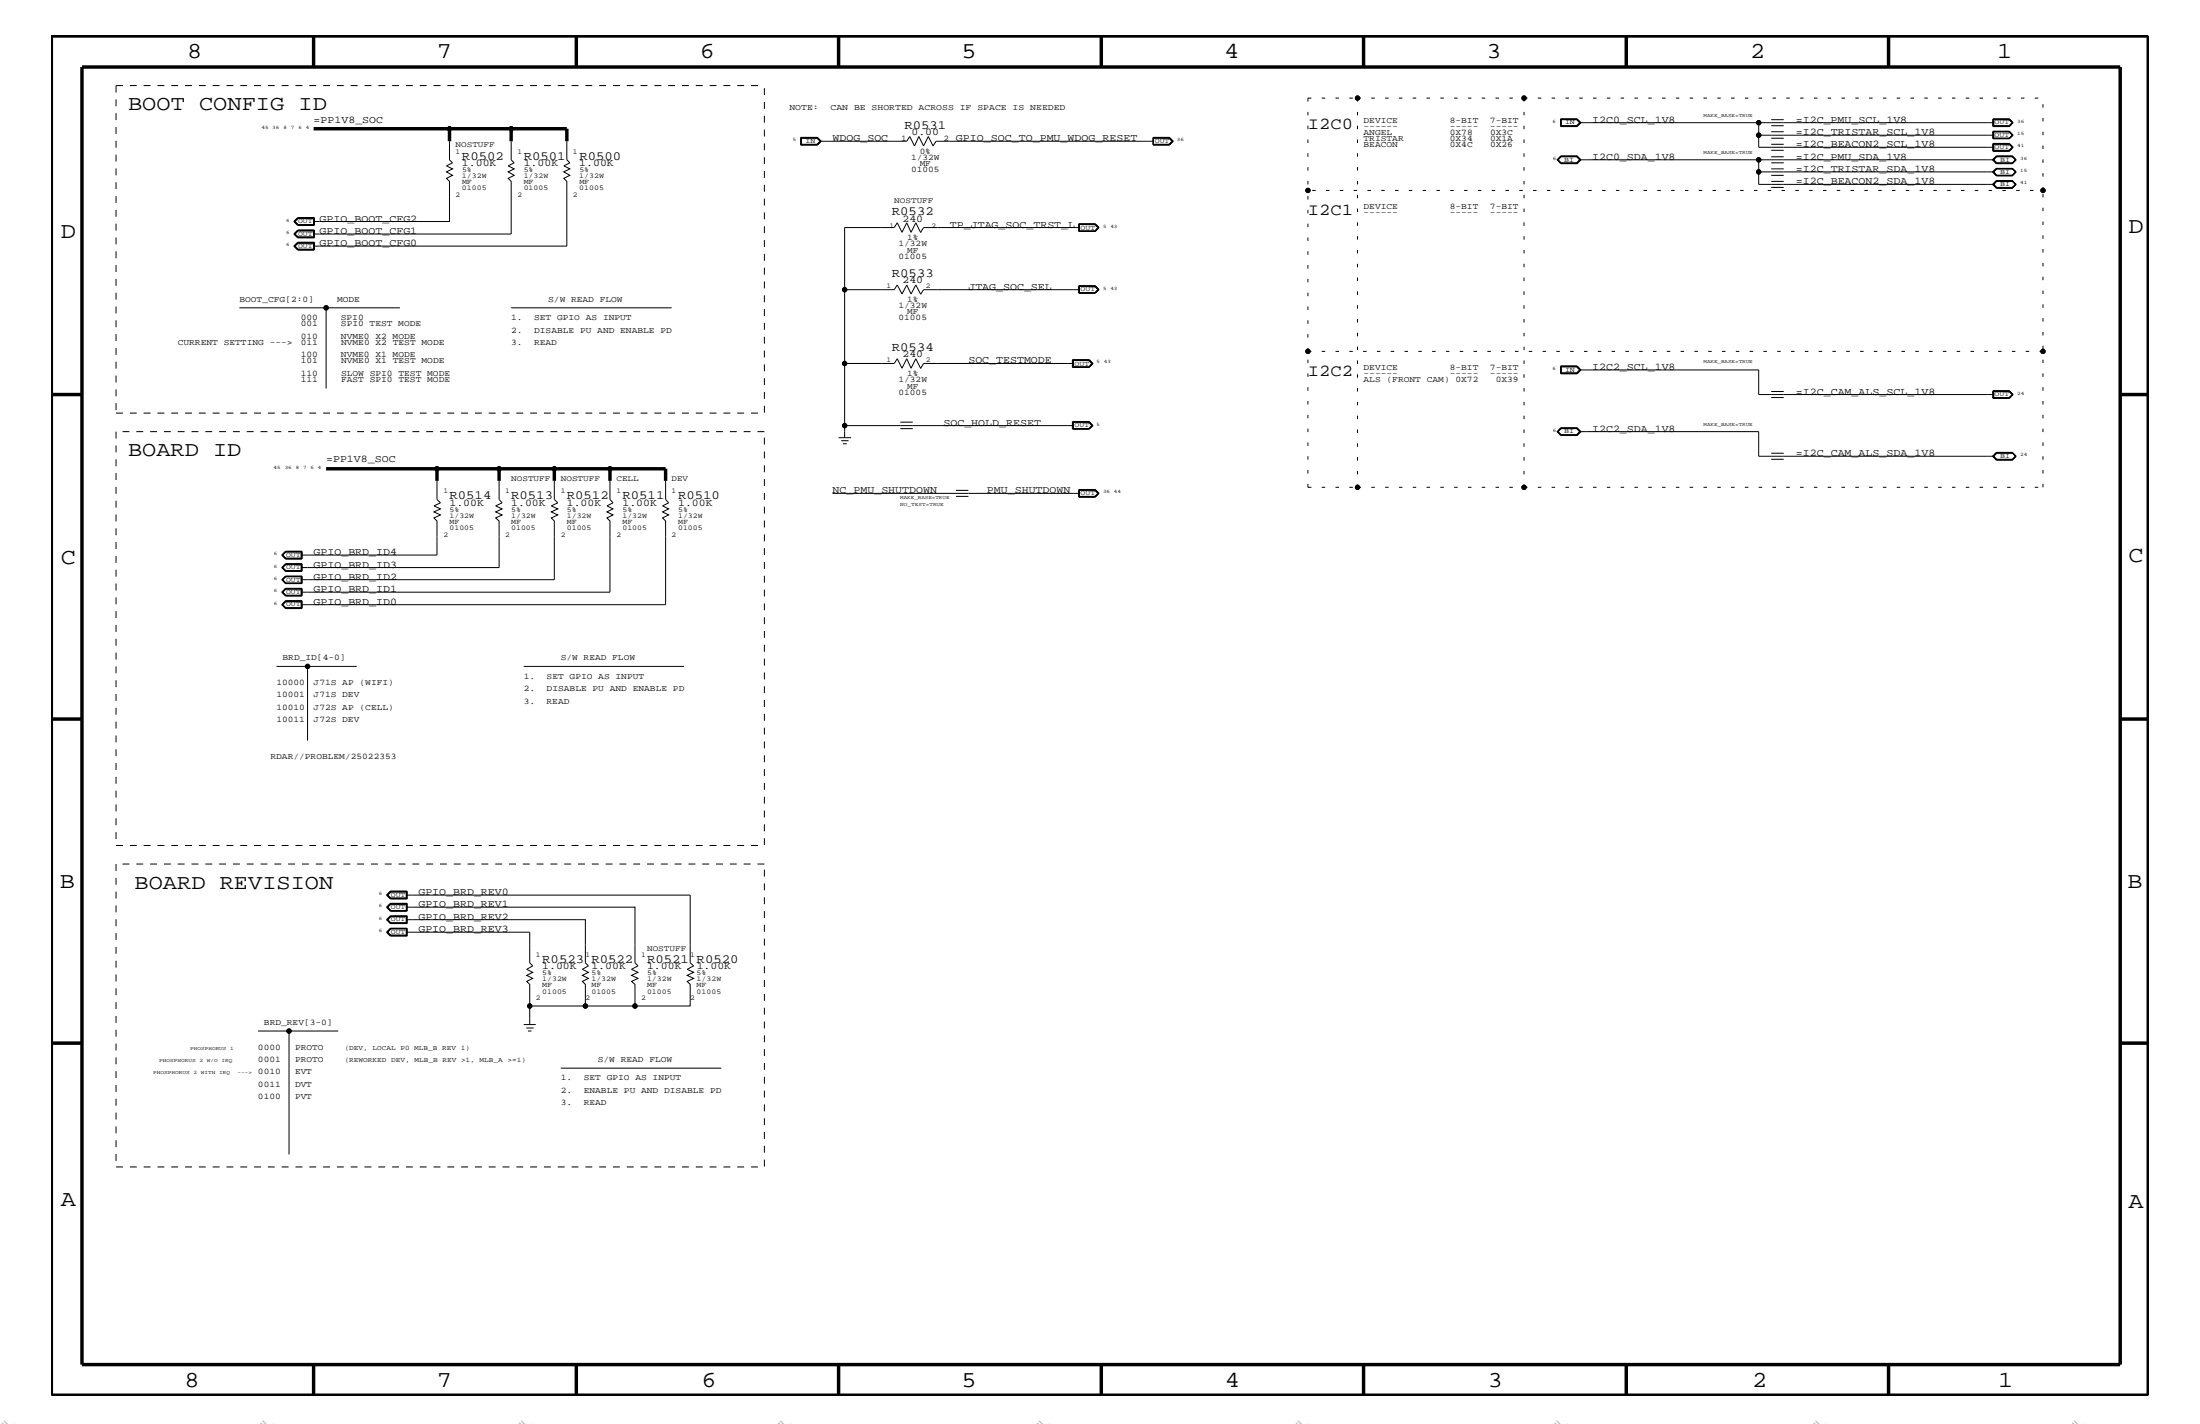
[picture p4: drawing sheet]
<svg xmlns="http://www.w3.org/2000/svg" width="432mm" height="279mm" viewBox="0 0 432 279" stroke-linecap="round" stroke-linejoin="round" font-family="sans-serif">
<g fill="none" stroke="#000" stroke-width=".2">
<path d="M88.2 27.7v3.7l.6 .5-1.2 .6 1.2 .6-1.2 .6 1.2 .7-1.2 .6 .6 .6v7.9h-26.6M100.3 27.7v3.7l.6 .5-1.2 .6 1.2 .6-1.2 .6 1.2 .7-1.2 .6 .6 .6v10.3h-38.7M111.3 27.7v3.7l.5 .5-1.1 .6 1.1 .6-1.1 .6 1.1 .7-1.1 .6 .6 .6v12.7h-49.7M157.1 27h3.3l.8 .7-.8 .8h-3.3zM157.2 27h3.2l.7 .7-.7 .7h-3.2zM157.3 27.1h3.1l.6 .6M157.3 27v1.4M160.4 27l.6 .7-.6 .7M161 27.7l-.6 .6h-3.1M161 27.7h17l.6-.9 .9 1.8 .8-1.8 1 1.8 .9-1.8 .9 1.8 .6-.9h42.7M226.3 27h3.2l.8 .7-.8 .8h-3.2zM226.3 27h3.2l.7 .7-.7 .7h-3.2"/>
<path d="M226.4 27.1h3l.6 .6-.6 .6h-3M226.4 27v1.4M229.4 27l.7 .7-.7 .7M306.3 30.6h3.2l.8 .8-.8 .7h-3.2l-.7-.7zM306.3 23.4h3.2l.7 .7-.7 .7h-3.2M306.3 23.3h3.2l.8 .8-.8 .7h-3.2zM306.4 30.7h3.1l.6 .7-.6 .6h-3.1M306.4 30.7h3.1l.7 .7-.7 .6h-3.1M306.4 30.7l-.8 .7 .8 .6M306.4 30.7l-.7 .7 .7 .6M306.4 23.5h3.1l.5 .6M306.4 23.4v1.4"/>
<path d="M309.5 23.4l.6 .7-.6 .7M310 31.4l-.5 .5h-3.1l-.6-.5 .6-.6h3.1l.5 .6h81.3M310 24.1l-.5 .6h-3.1M310 24.1h81.3M345.2 26.5h46.1M345.2 33.7h46.1M345.2 24.1v4.8h46.1M345.2 31.4v4.8h46.1M347.6 28.3h2.5M347.6 27.1h2.5M347.6 24.7h2.5M347.6 23.5h2.5"/>
<path d="M347.6 25.9h2.5M347.6 34.4h2.5M347.6 33.1h2.5M347.6 31.9h2.5M347.6 30.8h2.5M347.6 29.5h2.5M347.6 36.8h2.5M347.6 35.6h2.5M391.1 31.4l.7-.8h3.2l.7 .8-.7 .7h-3.2zM391.1 36.2l.7-.8h3.2l.7 .8-.7 .7h-3.2zM391.2 23.3h3.2l.7 .8-.7 .7h-3.2zM391.2 28.1h3.2l.7 .8-.7 .8h-3.2z"/>
<path d="M391.2 24.8h3.2M391.2 23.4h3.2M391.2 28.2h3.2M391.2 33.7l.6-.6h3.2l.6 .6-.6 .7h-3.2zM391.2 25.9h3.2l.6 .6-.6 .6h-3.2zM391.2 23.4v1.4M391.2 28.2v1.4h3.2l.6-.7M391.3 31.4l.6-.6h3.1l.6 .6-.6 .5h-3.1zM391.3 33.7l.6-.6h3.1l.6 .6-.6 .7h-3.1zM391.3 28.3h3l.7 .6-.7 .6h-3zM391.3 23.5h3l.7 .6-.7 .6h-3zM391.3 25.9v1.2"/>
<path d="M391.8 30.7h3.2l.6 .7-.6 .6h-3.2M391.8 30.7l-.6 .7 .6 .6M391.8 33h3.2l.6 .7M391.8 33h3.2l.7 .7-.7 .8h-3.2M391.8 33l-.7 .7 .7 .8M391.8 33l-.6 .7 .6 .8M391.8 35.5h3.2l.6 .7-.6 .7h-3.2M391.8 35.5l-.6 .7 .6 .7M391.9 35.6h3.1l.6 .6-.6 .6h-3.1l-.6-.6zM394.3 25.9l.7 .6M394.4 25.8h-3.2v1.4h3.2M394.4 23.4l.7 .7-.7 .7"/>
<path d="M394.4 23.4l.6 .7M394.4 25.8l.7 .7-.7 .7M394.4 28.2l.7 .7-.7 .8M394.4 28.2l.6 .7M395 24.1l-.6 .7M395 26.5l-.7 .6M395.6 33.7l-.6 .8h-3.2M57.7 48.3l.7-.8h3.3v1.6h-3.3zM57.9 43.5l.6-.6h3.1v1.2h-3.1zM58.4 42.7h3.3v1.5h-3.3l-.7-.7zM58.4 45.2h3.3v1.5h-3.3l-.7-.8zM58.5 46.5l-.6-.6 .6-.6h3.1v1.2"/>
<path d="M58.5 47.7l-.6 .6 .6 .6h3.1v-1.2M58.5 42.8h3.1v1.3h-3.1M58.5 45.2l-.8 .7 .8 .7h3.1v-1.4M58.5 49.1l-.8-.8 .8-.7h3.1v1.5M58.5 42.8l-.8 .7 .8 .6M58.5 42.8l-.7 .7 .7 .6M58.5 46.5h3.1M58.5 47.7l-.7 .6 .7 .7h3.1M58.5 47.7h3.1M61.6 45.2h-3.1l-.7 .7 .7 .6M180.7 57.7l-1-1.8-.9 1.8-.8-1.8-1 1.8-.9-1.8-.6 .9h-9.7v14.5M180.7 45.6l-1-1.9-.9 1.9-.8-1.9-1 1.9-.9-1.9-.6 .9h-9.7v12.2"/>
<path d="M211.8 43.9h3.2l.7 .7-.7 .8h-3.2zM211.8 44h3.2l.6 .6-.6 .8M211.8 44.1h3.2l.6 .5-.6 .7h-3.2zM211.8 56.2h3.2l.6 .6-.6 .6h-3.2zM211.8 44.6h-30.5l-.6 1.1M211.8 56.8h-30.5l-.6 1M214.9 44.1l.6 .5-.6 .7M214.9 56.2l.6 .6-.6 .6M215 56.1h-3.2v1.4h3.2M215 56.1l.7 .7-.7 .7M215 56.1l.6 .7-.6 .7M47 60.4h31.5"/>
<path d="M64 60.4v15.8M100.3 60.4h31.5M180.7 72.2l-1-1.8-.9 1.8-.8-1.8-1 1.8-.9-1.8-.6 .9h-9.7v12.2M210.5 70.6h3.3l.7 .7-.7 .8h-3.3zM210.6 72.1v-1.5h3.2l.7 .7-.7 .8M210.7 71.3h-29.4l-.6 1M213.7 70.7h-3v1.3h3M213.7 70.7l.7 .6-.7 .7M213.7 70.7l.6 .6-.6 .7M306.3 71.8h3.2l.8 .8-.8 .7h-3.2zM306.4 72h3.1l.5 .6M306.4 71.9h3.1l.6 .7-.6 .6h-3.1z"/>
<path d="M309.5 71.8l.7 .8-.7 .7h-3.2M310 72.6l-.5 .6M310 72.6h35.2v4.8h46.1M347.6 78h2.5M347.6 76.8h2.5M391.2 76.7h3.2l.7 .7-.7 .8h-3.2zM391.2 78.1h3.2M391.2 76.7h3.2M391.2 76.7v1.4M391.3 76.8h3l.7 .6-.7 .6h-3zM394.4 76.7l.7 .7-.7 .7M394.4 76.7l.6 .7"/>
<path d="M395 77.4l-.6 .7M85.8 94.3v3.7l.6 .7-1.2 .6 1.2 .6-1.2 .5 1.2 .6-1.2 .6 .6 .6v6.7h-26.7M98 94.3v3.7l.6 .7-1.3 .6 1.3 .6-1.3 .5 1.3 .6-1.3 .6 .7 .6v9.2h-38.9M108.8 94.3v3.7l.7 .7-1.3 .6 1.3 .6-1.3 .5 1.3 .6-1.3 .6 .6 .6v11.5h-49.7M119.7 94.3v3.7l.6 .7-1.2 .6 1.2 .6-1.2 .5 1.2 .6-1.2 .6 .6 .6v14h-60.6M130.6 94.3v3.7l.6 .7-1.2 .6 1.2 .6-1.2 .5 1.2 .6-1.2 .6 .6 .6v16.4h-71.5M163.4 96.8h48.4M164.6 85.9h2.4M165.1 86.5h1.4M165.4 87.1h.8M176.7 84.1h2.5M176.7 82.8h2.5"/>
<path d="M187.6 97.4h2.5M187.6 96.2h2.5M210.6 82.7v1.5M210.7 83.5h-44.9v2.4M211.8 96h3.2l.7 .8-.7 .8h-3.2zM211.8 97.5h3.2M211.8 96.1h3.2M211.8 96.1v1.4M211.8 96.2h3.1l.6 .6-.6 .6h-3.1M213.7 82.8h-3v1.3h3M213.7 82.8l.7 .7-.7 .6M213.7 82.8l.6 .7-.6 .6"/>
<path d="M213.8 82.7h-3.3v1.5h3.3M213.8 82.7l.7 .8-.7 .7M215 96.1l.6 .7-.6 .7M306.3 83.9h3.2l.8 .8-.8 .8h-3.2l-.7-.8zM306.4 84h3.1l.6 .7-.6 .7h-3.1M306.4 84h3.1l.7 .7-.7 .7h-3.1M306.4 84l-.8 .7 .8 .7M306.4 84l-.7 .7 .7 .7M310 84.7l-.5 .6h-3.1l-.6-.6 .6-.6h3.1l.5 .6h35.2v4.8h46.1M347.6 90.1h2.5M347.6 88.9h2.5M391.1 89.5l.7-.7h3.2l.7 .7-.7 .8h-3.2z"/>
<path d="M391.8 88.8h3.2l.6 .7-.6 .7h-3.2M391.8 88.8l-.6 .7 .6 .7M391.9 88.9h3.1l.6 .6-.6 .6h-3.1l-.6-.6zM55.3 108.9l.7-.8h3.3v1.6h-3.3zM55.3 111.4l.7-.8h3.3v1.5h-3.3zM55.3 116.2l.7-.8h3.3v1.6h-3.3zM55.5 116.2l.6-.6h3v1.2h-3zM55.5 118.6l.6-.5h3v1.1h-3zM55.5 111.4l.6-.6h3v1.2h-3zM55.5 108.9l.6-.6h3v1.2h-3zM55.5 113.7l.5-.6h3.2v1.3h-3.2zM56 113.1l-.7 .6 .7 .8"/>
<path d="M56 113.1h3.3v1.4h-3.3M56 117.9h3.3v1.5h-3.3l-.7-.8zM56 113.1l-.6 .6 .6 .8M56 108.2l-.5 .7 .5 .7h3.2v-1.4M56 119.3l-.5-.7 .5-.6h3.2v1.3M56 116.9h3.3M56 115.5h3.3M56 115.5l-.6 .7 .6 .7M56 115.5l-.5 .7 .5 .7M56 119.3h3.3M56 117.9l-.6 .7 .6 .7M56 112h3.3"/>
<path d="M56 110.7h3.3M56 110.7l-.6 .7 .6 .6M56 110.7l-.5 .7 .5 .6M56 108.2h3.3M56 108.2l-.6 .7 .6 .8M56.1 113.1l-.6 .6 .6 .7M59.1 113.1v1.3M59.2 110.7v1.3M59.2 115.5v1.4M54.3 130.8h15.7M60.4 130.8v14.5M102.8 130.8h31.5"/>
<path d="M75.9 175.6l.7-.7h3.3v1.5h-3.3zM75.9 178l.7-.8h3.3v1.6h-3.3zM76 175.6l.7-.7h3.1v1.3h-3.1zM76.6 174.9l-.7 .7 .7 .7h3.2v-1.4M76.6 178.8l-.7-.8 .7-.7h3.2v1.5M76.7 177.4l-.6 .6 .6 .7M76.7 179.8l-.7 .7 .7 .6M76.7 177.4h3.1v1.3h-3.1M76.7 177.4l-.7 .6 .7 .7M79.8 179.9h-3.1l-.6 .6 .6 .5h3.1M79.8 175h-3.1l-.6 .6 .6 .6M79.8 175.6h55.7v13.3l.6 .6-1.2 .7 1.2 .6-1.2 .6 1.2 .6-1.2 .6 .6 .6v4.2h-10.9v-4.2l-.6-.6 1.2-.6-1.2-.6 1.2-.6-1.2-.6 1.2-.7-.6-.6v-10.9h-44.8"/>
<path d="M79.8 179.8v1.3M75.9 180.5l.7-.8h3.3v1.5h-3.3zM75.9 180.5l.7-.7h3.2v1.3h-3.2zM76.6 182.1h3.3v1.6h-3.3l-.7-.8zM76.6 182.1l-.7 .8 .7 .7h3.2v-1.5M76.7 182.2l-.6 .7 .6 .6M76.7 182.2h3.1v1.3h-3.1M76.7 182.2l-.7 .7 .7 .6M79.8 180.5h35.1v8.4l.6 .6-1.2 .7 1.2 .6-1.2 .6 1.2 .6-1.2 .6 .6 .6v4.2h-10.9v-4.2l-.6-.6 1.2-.6-1.2-.6 1.2-.6-1.2-.6 1.2-.7-.6-.6v-6h-24.2M104 197.4v3.6M114.9 197.4h9.7M50.6 202.3h15.8"/>
<path d="M56.7 202.3v24.2M102.8 201h2.4M103.3 201.7h1.4M103.6 202.3h.7M110.1 209.6h31.5"/>
<circle cx="266.4" cy="19.2" r=".42"/>
<circle cx="299.1" cy="19.2" r=".42"/>
<circle cx="88.2" cy="25.3" r=".42"/>
<circle cx="100.3" cy="25.3" r=".42"/>
<circle cx="256.7" cy="37.4" r=".42"/>
<circle cx="345.2" cy="24.1" r=".42"/>
<circle cx="345.2" cy="31.4" r=".42"/>
<circle cx="345.2" cy="26.5" r=".42"/>
<circle cx="345.2" cy="33.7" r=".42"/>
<circle cx="401" cy="37.4" r=".42"/>
<circle cx="165.8" cy="56.8" r=".42"/>
<circle cx="64" cy="60.4" r=".42"/>
<circle cx="165.8" cy="71.3" r=".42"/>
<circle cx="256.7" cy="68.9" r=".42"/>
<circle cx="401" cy="68.9" r=".42"/>
<circle cx="85.8" cy="92" r=".42"/>
<circle cx="98" cy="92" r=".42"/>
<circle cx="108.8" cy="92" r=".42"/>
<circle cx="119.7" cy="92" r=".42"/>
<circle cx="165.8" cy="83.5" r=".42"/>
<circle cx="266.4" cy="95.6" r=".42"/>
<circle cx="299.1" cy="95.6" r=".42"/>
<circle cx="60.4" cy="130.8" r=".42"/>
<circle cx="104" cy="197.4" r=".42"/>
<circle cx="114.9" cy="197.4" r=".42"/>
<circle cx="124.6" cy="197.4" r=".42"/>
<circle cx="56.7" cy="202.3" r=".42"/>
</g>
<g fill="none" stroke="#000" stroke-width=".68" stroke-linecap="butt">
<path d="M10.1 7.1h411.5v266.7h-411.5zM16.1 13.2h400v254.5h-400zM61.6 7.1v6.1M113.1 7.1v6.1M164.6 7.1v6.1M216.2 7.1v6.1M267.6 7.1v6.1M319.2 7.1v6.1M370.7 7.1v6.1M61.6 25.3h49.7v2.4M88.2 25.3v2.4M100.3 25.3v2.4"/>
<path d="M10.1 77.4h6M416.1 77.4h5.5M64 92h21.8v2.3M85.8 92h12.2v2.3M98 92h10.8M108.8 92h10.9v2.3M108.8 92v2.3M119.7 92h10.9v2.3M10.1 141.1h6M416.1 141.1h5.5M10.1 204.7h6M416.1 204.7h5.5"/>
<path d="M61.6 267.7v6.1M113.1 267.7v6.1M164.6 267.7v6.1M216.2 268v5.8M267.6 267.7v6.1M319.2 267.7v6.1M370.7 267.7v6.1"/>
</g>
<path d="M22.8 16.8v64.3M22.8 16.8h127.2M22.8 81.1h127.2v-64.3M22.8 84.7v81.2M150 84.7h-127.2M22.8 169.5v59.5M22.8 165.9h127.2v-81.2M150 169.5h-127.2M22.8 229h127.2v-59.5" fill="none" stroke="#000" stroke-width=".2" stroke-dasharray="1.4 1.4" stroke-linecap="butt"/>
<g fill="none" stroke="#000" stroke-width=".2" stroke-dasharray=".7 2" stroke-linecap="butt">
<path d="M256.7 19.2h9.7M256.7 19.2v18.2h144.3M266.4 19.2h32.7M266.4 19.2v76.4M299.1 19.2h101.9M299.1 19.2v76.4M401 37.4v-18.2M256.7 68.9v-31.5M256.7 68.9h144.3M256.7 95.6h9.7M256.7 95.6v-26.7M266.4 95.6h32.7"/>
<path d="M299.1 95.6h101.9M401 95.6v-58.2"/>
</g>
<g fill="#000">
<circle cx="266.4" cy="19.2" r=".42"/>
<circle cx="299.1" cy="19.2" r=".42"/>
<circle cx="88.2" cy="25.3" r=".42"/>
<circle cx="100.3" cy="25.3" r=".42"/>
<circle cx="256.7" cy="37.4" r=".42"/>
<circle cx="345.2" cy="24.1" r=".42"/>
<circle cx="345.2" cy="31.4" r=".42"/>
<circle cx="345.2" cy="26.5" r=".42"/>
<circle cx="345.2" cy="33.7" r=".42"/>
<circle cx="401" cy="37.4" r=".42"/>
<circle cx="165.8" cy="56.8" r=".42"/>
<circle cx="64" cy="60.4" r=".42"/>
<circle cx="165.8" cy="71.3" r=".42"/>
<circle cx="256.7" cy="68.9" r=".42"/>
<circle cx="401" cy="68.9" r=".42"/>
<circle cx="85.8" cy="92" r=".42"/>
<circle cx="98" cy="92" r=".42"/>
<circle cx="108.8" cy="92" r=".42"/>
<circle cx="119.7" cy="92" r=".42"/>
<circle cx="165.8" cy="83.5" r=".42"/>
<circle cx="266.4" cy="95.6" r=".42"/>
<circle cx="299.1" cy="95.6" r=".42"/>
<circle cx="60.4" cy="130.8" r=".42"/>
<circle cx="104" cy="197.4" r=".42"/>
<circle cx="114.9" cy="197.4" r=".42"/>
<circle cx="124.6" cy="197.4" r=".42"/>
<circle cx="56.7" cy="202.3" r=".42"/>
</g>
<g font-size="4.5">
<text x="36.7" y="11.5">8</text>
<text x="85.8" y="11.5">7</text>
<text x="137.3" y="11.5">6</text>
<text x="188.7" y="11.5">5</text>
<text x="240.3" y="11.5">4</text>
<text x="291.8" y="11.5">3</text>
<text x="343.5" y="11.5">2</text>
<text x="392" y="11.5">1</text>
<text x="11.9" y="46.8">D</text>
<text x="417.7" y="45.7">D</text>
<text x="11.9" y="110.6">C</text>
<text x="417.7" y="110.3">C</text>
<text x="11.8" y="174.3">B</text>
<text x="417.6" y="174.2">B</text>
<text x="11.9" y="236.7">A</text>
<text x="417.7" y="237.1">A</text>
<text x="36.2" y="272.1">8</text>
<text x="85.8" y="272.1">7</text>
<text x="137.7" y="272.1">6</text>
<text x="188.7" y="272.1">5</text>
<text x="240.4" y="272.1">4</text>
<text x="292" y="272.1">3</text>
<text x="343.9" y="272.1">2</text>
<text x="392.2" y="272.1">1</text>
</g>
<g font-size="4.1">
<text x="25.1" y="21.6">BOOT CONFIG ID</text>
<text x="25.1" y="89.5">BOARD ID</text>
<text x="26.4" y="174.4">BOARD REVISION</text>
</g>
<g font-size="3.3">
<text x="256.7" y="25.3">I2C0</text>
<text x="256.7" y="42.3">I2C1</text>
<text x="256.7" y="73.8">I2C2</text>
</g>
<g font-size="2.8" fill="#b6b6b4">
<text x="0" y="279.4" transform="rotate(45 0 279.4)">=</text>
<text x="50.8" y="279.4" transform="rotate(45 50.8 279.4)">=</text>
<text x="101.6" y="279.4" transform="rotate(45 101.6 279.4)">=</text>
<text x="152.4" y="279.4" transform="rotate(45 152.4 279.4)">=</text>
<text x="203.2" y="279.4" transform="rotate(45 203.2 279.4)">=</text>
<text x="254" y="279.4" transform="rotate(45 254 279.4)">=</text>
<text x="304.8" y="279.4" transform="rotate(45 304.8 279.4)">=</text>
<text x="355.6" y="279.4" transform="rotate(45 355.6 279.4)">=</text>
<text x="406.4" y="279.4" transform="rotate(45 406.4 279.4)">=</text>
</g>
<g font-size="2.5">
<text x="177.5" y="25.3">R0531</text>
<text x="90.7" y="31.4">R0502</text>
<text x="102.8" y="31.4">R0501</text>
<text x="113.7" y="31.4">R0500</text>
<text x="175" y="42.3">R0532</text>
<text x="175" y="54.4">R0533</text>
<text x="175" y="68.9">R0534</text>
<text x="88.2" y="98">R0514</text>
<text x="100.3" y="98">R0513</text>
<text x="111.3" y="98">R0512</text>
<text x="122.2" y="98">R0511</text>
<text x="133.1" y="98">R0510</text>
<text x="106.4" y="188.9">R0523</text>
<text x="116.1" y="188.9">R0522</text>
<text x="127" y="188.9">R0521</text>
<text x="136.7" y="188.9">R0520</text>
</g>
<g font-size="2">
<text x="61.6" y="24.1">=PP1V8_SOC</text>
<text x="163.4" y="27.7">WDOG_SOC</text>
<text x="178.9" y="26.5">0.00</text>
<text x="187.6" y="27.7">GPIO_SOC_TO_PMU_WDOG_RESET</text>
<text x="312.5" y="24.1">I2C0_SCL_1V8</text>
<text x="352.5" y="28.9">=I2C_BEACON2_SCL_1V8</text>
<text x="352.5" y="26.5">=I2C_TRISTAR_SCL_1V8</text>
<text x="352.5" y="24.1">=I2C_PMU_SCL_1V8</text>
<text x="90.7" y="32.5">1.00K</text>
<text x="102.8" y="32.5">1.00K</text>
<text x="113.7" y="32.5">1.00K</text>
<text x="312.5" y="31.4">I2C0_SDA_1V8</text>
<text x="352.5" y="33.7">=I2C_TRISTAR_SDA_1V8</text>
<text x="352.5" y="31.4">=I2C_PMU_SDA_1V8</text>
<text x="352.5" y="36.2">=I2C_BEACON2_SDA_1V8</text>
<text x="62.7" y="45.9">GPIO_BOOT_CFG1</text>
<text x="62.7" y="43.5">GPIO_BOOT_CFG2</text>
<text x="177.1" y="43.5">240</text>
<text x="186.4" y="44.6">TP_JTAG_SOC_TRST_L</text>
<text x="62.7" y="48.3">GPIO_BOOT_CFG0</text>
<text x="177.1" y="55.6">240</text>
<text x="190.1" y="56.8">JTAG_SOC_SEL</text>
<text x="177.1" y="70.1">240</text>
<text x="190.1" y="71.3">SOC_TESTMODE</text>
<text x="312.5" y="72.6">I2C2_SCL_1V8</text>
<text x="352.5" y="77.4">=I2C_CAM_ALS_SCL_1V8</text>
<text x="185.2" y="83.5">SOC_HOLD_RESET</text>
<text x="312.5" y="84.7">I2C2_SDA_1V8</text>
<text x="352.5" y="89.5">=I2C_CAM_ALS_SDA_1V8</text>
<text x="64" y="90.7">=PP1V8_SOC</text>
<text x="88.2" y="99.3">1.00K</text>
<text x="100.3" y="99.3">1.00K</text>
<text x="111.3" y="99.3">1.00K</text>
<text x="122.2" y="99.3">1.00K</text>
<text x="133.1" y="99.3">1.00K</text>
<text x="163.4" y="96.8">NC_PMU_SHUTDOWN</text>
<text x="193.7" y="96.8">PMU_SHUTDOWN</text>
<text x="61.6" y="108.9">GPIO_BRD_ID4</text>
<text x="61.6" y="111.4">GPIO_BRD_ID3</text>
<text x="61.6" y="113.7">GPIO_BRD_ID2</text>
<text x="61.6" y="116.2">GPIO_BRD_ID1</text>
<text x="61.6" y="118.6">GPIO_BRD_ID0</text>
<text x="82.1" y="175.6">GPIO_BRD_REV0</text>
<text x="82.1" y="178">GPIO_BRD_REV1</text>
<text x="82.1" y="180.5">GPIO_BRD_REV2</text>
<text x="82.1" y="182.9">GPIO_BRD_REV3</text>
<text x="106.4" y="190.2">1.00K</text>
<text x="116.1" y="190.2">1.00K</text>
<text x="127" y="190.2">1.00K</text>
<text x="136.7" y="190.2">1.00K</text>
</g>
<g font-size="1.7">
<text x="154.9" y="21.6">NOTE:</text>
<text x="163" y="21.6">CAN BE SHORTED ACROSS IF SPACE IS NEEDED</text>
<text x="176.9" y="27.7">1</text>
<text x="185.2" y="27.7">2</text>
<text x="267.6" y="24.1">DEVICE</text>
<text x="267.6" y="25.3">------</text>
<text x="267.6" y="28.9">BEACON</text>
<text x="267.6" y="27.7">TRISTAR</text>
<text x="267.6" y="26.5">ANGEL</text>
<text x="284.5" y="24.1">8-BIT</text>
<text x="284.5" y="25.3">-----</text>
<text x="284.6" y="28.9">0X4C</text>
<text x="284.6" y="27.7">0X34</text>
<text x="284.6" y="26.5">0X78</text>
<text x="292.4" y="24.1">7-BIT</text>
<text x="292.4" y="25.3">-----</text>
<text x="292.5" y="28.9">0X26</text>
<text x="292.5" y="27.7">0X1A</text>
<text x="292.5" y="26.5">0X3C</text>
<text x="178.8" y="31.4">1/32W</text>
<text x="178.8" y="33.7">01005</text>
<text x="180.5" y="30.2">0%</text>
<text x="180.5" y="32.5">MF</text>
<text x="267.6" y="41">DEVICE</text>
<text x="284.5" y="41">8-BIT</text>
<text x="292.4" y="41">7-BIT</text>
<text x="178.1" y="47.1">1%</text>
<text x="267.6" y="42.3">------</text>
<text x="284.5" y="42.3">-----</text>
<text x="292.4" y="42.3">-----</text>
<text x="176.4" y="50.7">01005</text>
<text x="176.4" y="48.3">1/32W</text>
<text x="178.1" y="49.6">MF</text>
<text x="47" y="59.2">BOOT_CFG[2:0]</text>
<text x="66.1" y="59.2">MODE</text>
<text x="107.6" y="59.2">S/W READ FLOW</text>
<text x="178.1" y="59.2">1%</text>
<text x="59" y="62.9">000</text>
<text x="59" y="64">001</text>
<text x="66.9" y="62.9">SPI0</text>
<text x="66.9" y="64">SPI0 TEST MODE</text>
<text x="100.3" y="65.3">2.</text>
<text x="100.3" y="62.9">1.</text>
<text x="104.8" y="65.3">DISABLE PU AND ENABLE PD</text>
<text x="104.8" y="62.9">SET GPIO AS INPUT</text>
<text x="176.4" y="60.4">1/32W</text>
<text x="176.4" y="62.9">01005</text>
<text x="178.1" y="61.7">MF</text>
<text x="34.9" y="67.7">CURRENT SETTING ---&gt;</text>
<text x="59" y="66.5">010</text>
<text x="59" y="70.1">100</text>
<text x="59" y="67.7">011</text>
<text x="59" y="71.3">101</text>
<text x="66.9" y="66.5">NVME0 X2 MODE</text>
<text x="66.9" y="70.1">NVME0 X1 MODE</text>
<text x="66.9" y="67.7">NVME0 X2 TEST MODE</text>
<text x="66.9" y="71.3">NVME0 X1 TEST MODE</text>
<text x="100.3" y="67.7">3.</text>
<text x="104.8" y="67.7">READ</text>
<text x="59" y="75">111</text>
<text x="59" y="73.8">110</text>
<text x="66.9" y="75">FAST SPI0 TEST MODE</text>
<text x="66.9" y="73.8">SLOW SPI0 TEST MODE</text>
<text x="176.4" y="77.4">01005</text>
<text x="176.4" y="75">1/32W</text>
<text x="178.1" y="76.2">MF</text>
<text x="178.1" y="73.8">1%</text>
<text x="267.6" y="73.8">------</text>
<text x="267.6" y="72.6">DEVICE</text>
<text x="267.6" y="75">ALS (FRONT CAM) 0X72</text>
<text x="284.5" y="73.8">-----</text>
<text x="284.5" y="72.6">8-BIT</text>
<text x="292.4" y="73.8">-----</text>
<text x="292.4" y="72.6">7-BIT</text>
<text x="293.6" y="75">0X39</text>
<text x="55.5" y="129.6">BRD_ID[4-0]</text>
<text x="110.1" y="129.6">S/W READ FLOW</text>
<text x="54.3" y="136.8">10001</text>
<text x="54.3" y="134.4">10000</text>
<text x="61.6" y="134.4">J71S AP (WIFI)</text>
<text x="61.6" y="136.8">J71S DEV</text>
<text x="102.8" y="135.6">2.</text>
<text x="102.8" y="133.2">1.</text>
<text x="107.3" y="135.6">DISABLE PU AND ENABLE PD</text>
<text x="107.3" y="133.2">SET GPIO AS INPUT</text>
<text x="54.3" y="141.7">10011</text>
<text x="54.3" y="139.2">10010</text>
<text x="61.6" y="139.2">J72S AP (CELL)</text>
<text x="61.6" y="141.7">J72S DEV</text>
<text x="102.8" y="138">3.</text>
<text x="107.3" y="138">READ</text>
<text x="53.1" y="149">RDAR//PROBLEM/25022353</text>
<text x="51.8" y="201">BRD_REV[3-0]</text>
<text x="50.6" y="208.3">0001</text>
<text x="50.6" y="205.9">0000</text>
<text x="57.9" y="205.9">PROTO</text>
<text x="57.9" y="208.3">PROTO</text>
<text x="117.3" y="208.3">S/W READ FLOW</text>
<text x="50.6" y="215.6">0100</text>
<text x="50.6" y="210.8">0010</text>
<text x="50.6" y="213.2">0011</text>
<text x="57.9" y="210.8">EVT</text>
<text x="57.9" y="215.6">PVT</text>
<text x="57.9" y="213.2">DVT</text>
<text x="110.1" y="214.4">2.</text>
<text x="110.1" y="211.9">1.</text>
<text x="114.6" y="214.4">ENABLE PU AND DISABLE PD</text>
<text x="114.6" y="211.9">SET GPIO AS INPUT</text>
<text x="110.1" y="216.9">3.</text>
<text x="114.6" y="216.9">READ</text>
</g>
<g font-size="1.6">
<text x="89.4" y="28.9">NOSTUFF</text>
<text x="175.5" y="39.8">NOSTUFF</text>
<text x="100.3" y="94.3">NOSTUFF</text>
<text x="110.1" y="94.3">NOSTUFF</text>
<text x="121" y="94.3">CELL</text>
<text x="131.8" y="94.3">DEV</text>
<text x="127" y="186.5">NOSTUFF</text>
</g>
<g font-size="1.4">
<text x="158.1" y="28.1">IN</text>
<text x="226.7" y="28.1">OUT</text>
<text x="307.2" y="24.4">IN</text>
<text x="391.5" y="24.4">OUT</text>
<text x="391.5" y="26.9">OUT</text>
<text x="391.5" y="29.3">OUT</text>
<text x="89.4" y="30.2">1</text>
<text x="90.7" y="35">1/32W</text>
<text x="90.7" y="33.7">5%</text>
<text x="101.6" y="30.2">1</text>
<text x="102.8" y="33.7">5%</text>
<text x="102.8" y="35">1/32W</text>
<text x="112.4" y="30.2">1</text>
<text x="113.7" y="35">1/32W</text>
<text x="113.7" y="33.7">5%</text>
<text x="307" y="31.7">BI</text>
<text x="392.6" y="31.7">BI</text>
<text x="392.6" y="34.1">BI</text>
<text x="89.4" y="38.6">2</text>
<text x="90.7" y="37.4">01005</text>
<text x="90.7" y="36.2">MF</text>
<text x="101.6" y="38.6">2</text>
<text x="102.8" y="36.2">MF</text>
<text x="102.8" y="37.4">01005</text>
<text x="112.4" y="38.6">2</text>
<text x="113.7" y="37.4">01005</text>
<text x="113.7" y="36.2">MF</text>
<text x="392.6" y="36.5">BI</text>
<text x="58.5" y="43.8">OUT</text>
<text x="58.5" y="46.3">OUT</text>
<text x="174.6" y="44.6">1</text>
<text x="182.8" y="44.6">2</text>
<text x="212.1" y="45.1">OUT</text>
<text x="58.5" y="48.7">OUT</text>
<text x="174" y="56.4">1</text>
<text x="181.7" y="56.4">2</text>
<text x="212.1" y="57.2">OUT</text>
<text x="174" y="71">1</text>
<text x="181.7" y="71">2</text>
<text x="210.9" y="71.7">OUT</text>
<text x="307.2" y="72.9">IN</text>
<text x="391.5" y="77.8">OUT</text>
<text x="210.9" y="83.8">OUT</text>
<text x="307" y="85">BI</text>
<text x="392.6" y="89.9">BI</text>
<text x="87" y="96.8">1</text>
<text x="88.2" y="101.6">1/32W</text>
<text x="88.2" y="100.4">5%</text>
<text x="99.1" y="96.8">1</text>
<text x="100.3" y="100.4">5%</text>
<text x="100.3" y="101.6">1/32W</text>
<text x="110.1" y="96.8">1</text>
<text x="111.3" y="100.4">5%</text>
<text x="111.3" y="101.6">1/32W</text>
<text x="121" y="96.8">1</text>
<text x="122.2" y="100.4">5%</text>
<text x="122.2" y="101.6">1/32W</text>
<text x="131.8" y="96.8">1</text>
<text x="133.1" y="101.6">1/32W</text>
<text x="133.1" y="100.4">5%</text>
<text x="212.1" y="97.1">OUT</text>
<text x="87" y="105.3">2</text>
<text x="88.2" y="104.1">01005</text>
<text x="88.2" y="102.9">MF</text>
<text x="99.1" y="105.3">2</text>
<text x="100.3" y="102.9">MF</text>
<text x="100.3" y="104.1">01005</text>
<text x="110.1" y="105.3">2</text>
<text x="111.3" y="102.9">MF</text>
<text x="111.3" y="104.1">01005</text>
<text x="121" y="105.3">2</text>
<text x="122.2" y="102.9">MF</text>
<text x="122.2" y="104.1">01005</text>
<text x="131.8" y="105.3">2</text>
<text x="133.1" y="104.1">01005</text>
<text x="133.1" y="102.9">MF</text>
<text x="56.1" y="111.7">OUT</text>
<text x="56.1" y="109.3">OUT</text>
<text x="56.1" y="114.2">OUT</text>
<text x="56.1" y="116.5">OUT</text>
<text x="56.1" y="119">OUT</text>
<text x="76.7" y="178.4">OUT</text>
<text x="76.7" y="176">OUT</text>
<text x="76.7" y="180.8">OUT</text>
<text x="76.7" y="183.2">OUT</text>
<text x="105.2" y="187.7">1</text>
<text x="106.4" y="191.4">5%</text>
<text x="114.9" y="187.7">1</text>
<text x="116.1" y="191.4">5%</text>
<text x="125.8" y="187.7">1</text>
<text x="127" y="191.4">5%</text>
<text x="135.5" y="187.7">1</text>
<text x="136.7" y="191.4">5%</text>
<text x="105.2" y="196.2">2</text>
<text x="106.4" y="193.7">MF</text>
<text x="106.4" y="195">01005</text>
<text x="106.4" y="192.6">1/32W</text>
<text x="114.9" y="196.2">2</text>
<text x="116.1" y="195">01005</text>
<text x="116.1" y="192.6">1/32W</text>
<text x="116.1" y="193.7">MF</text>
<text x="125.8" y="196.2">2</text>
<text x="127" y="195">01005</text>
<text x="127" y="192.6">1/32W</text>
<text x="127" y="193.7">MF</text>
<text x="135.5" y="196.2">2</text>
<text x="136.7" y="195">01005</text>
<text x="136.7" y="192.6">1/32W</text>
<text x="136.7" y="193.7">MF</text>
<text x="67.6" y="208.3">(REWORKED DEV, MLB_B REV &gt;1, MLB_A &gt;=1)</text>
<text x="67.6" y="205.9">(DEV, LOCAL P0 MLB_B REV 1)</text>
</g>
<g font-size="1">
<text x="334.3" y="22.9">MAKE_BASE=TRUE</text>
<text x="51.3" y="25.3">45 36</text>
<text x="55.6" y="25.3">8</text>
<text x="57.1" y="25.3">7</text>
<text x="58.6" y="25.3">6</text>
<text x="60" y="25.3">4</text>
<text x="155.6" y="27.7">5</text>
<text x="231" y="27.7">36</text>
<text x="304.7" y="24.1">6</text>
<text x="395.9" y="24.1">36</text>
<text x="395.9" y="26.5">15</text>
<text x="395.9" y="28.9">41</text>
<text x="304.8" y="31.4">6</text>
<text x="334.3" y="30.2">MAKE_BASE=TRUE</text>
<text x="396.5" y="33.7">15</text>
<text x="396.5" y="31.4">36</text>
<text x="396.5" y="36.2">41</text>
<text x="56.1" y="43.5">6</text>
<text x="56.1" y="45.9">6</text>
<text x="216.5" y="44.6">5</text>
<text x="217.9" y="44.6">43</text>
<text x="56.1" y="48.3">6</text>
<text x="216.5" y="56.8">5</text>
<text x="217.9" y="56.8">43</text>
<text x="215.2" y="71.3">5</text>
<text x="216.7" y="71.3">43</text>
<text x="334.3" y="71.3">MAKE_BASE=TRUE</text>
<text x="304.7" y="72.6">6</text>
<text x="395.9" y="77.4">24</text>
<text x="215.2" y="83.5">5</text>
<text x="334.3" y="83.5">MAKE_BASE=TRUE</text>
<text x="304.8" y="84.7">6</text>
<text x="396.5" y="89.5">24</text>
<text x="53.7" y="92">45</text>
<text x="55.9" y="92">36</text>
<text x="58.1" y="92">8</text>
<text x="59.5" y="92">7</text>
<text x="61" y="92">6</text>
<text x="62.4" y="92">4</text>
<text x="176.7" y="99.3">NO_TEST=TRUE</text>
<text x="176.7" y="98">MAKE_BASE=TRUE</text>
<text x="216.5" y="96.8">36 44</text>
<text x="53.8" y="108.9">6</text>
<text x="53.8" y="113.7">6</text>
<text x="53.8" y="111.4">6</text>
<text x="53.8" y="116.2">6</text>
<text x="53.8" y="118.6">6</text>
<text x="74.3" y="178">6</text>
<text x="74.3" y="175.6">6</text>
<text x="74.3" y="180.5">6</text>
<text x="74.3" y="182.9">6</text>
<text x="31.2" y="208.3">PHOSPHORUS</text>
<text x="37.3" y="205.9">PHOSPHORUS</text>
<text x="39.2" y="208.3">2</text>
<text x="40.6" y="208.3">W/O</text>
<text x="43.5" y="208.3">IRQ</text>
<text x="45.2" y="205.9">1</text>
<text x="30.1" y="210.8">PHOSPHORUS</text>
<text x="38" y="210.8">2</text>
<text x="39.4" y="210.8">WITH</text>
<text x="43" y="210.8">IRQ</text>
<text x="46.6" y="210.8">---&gt;</text>
</g>
</svg>
